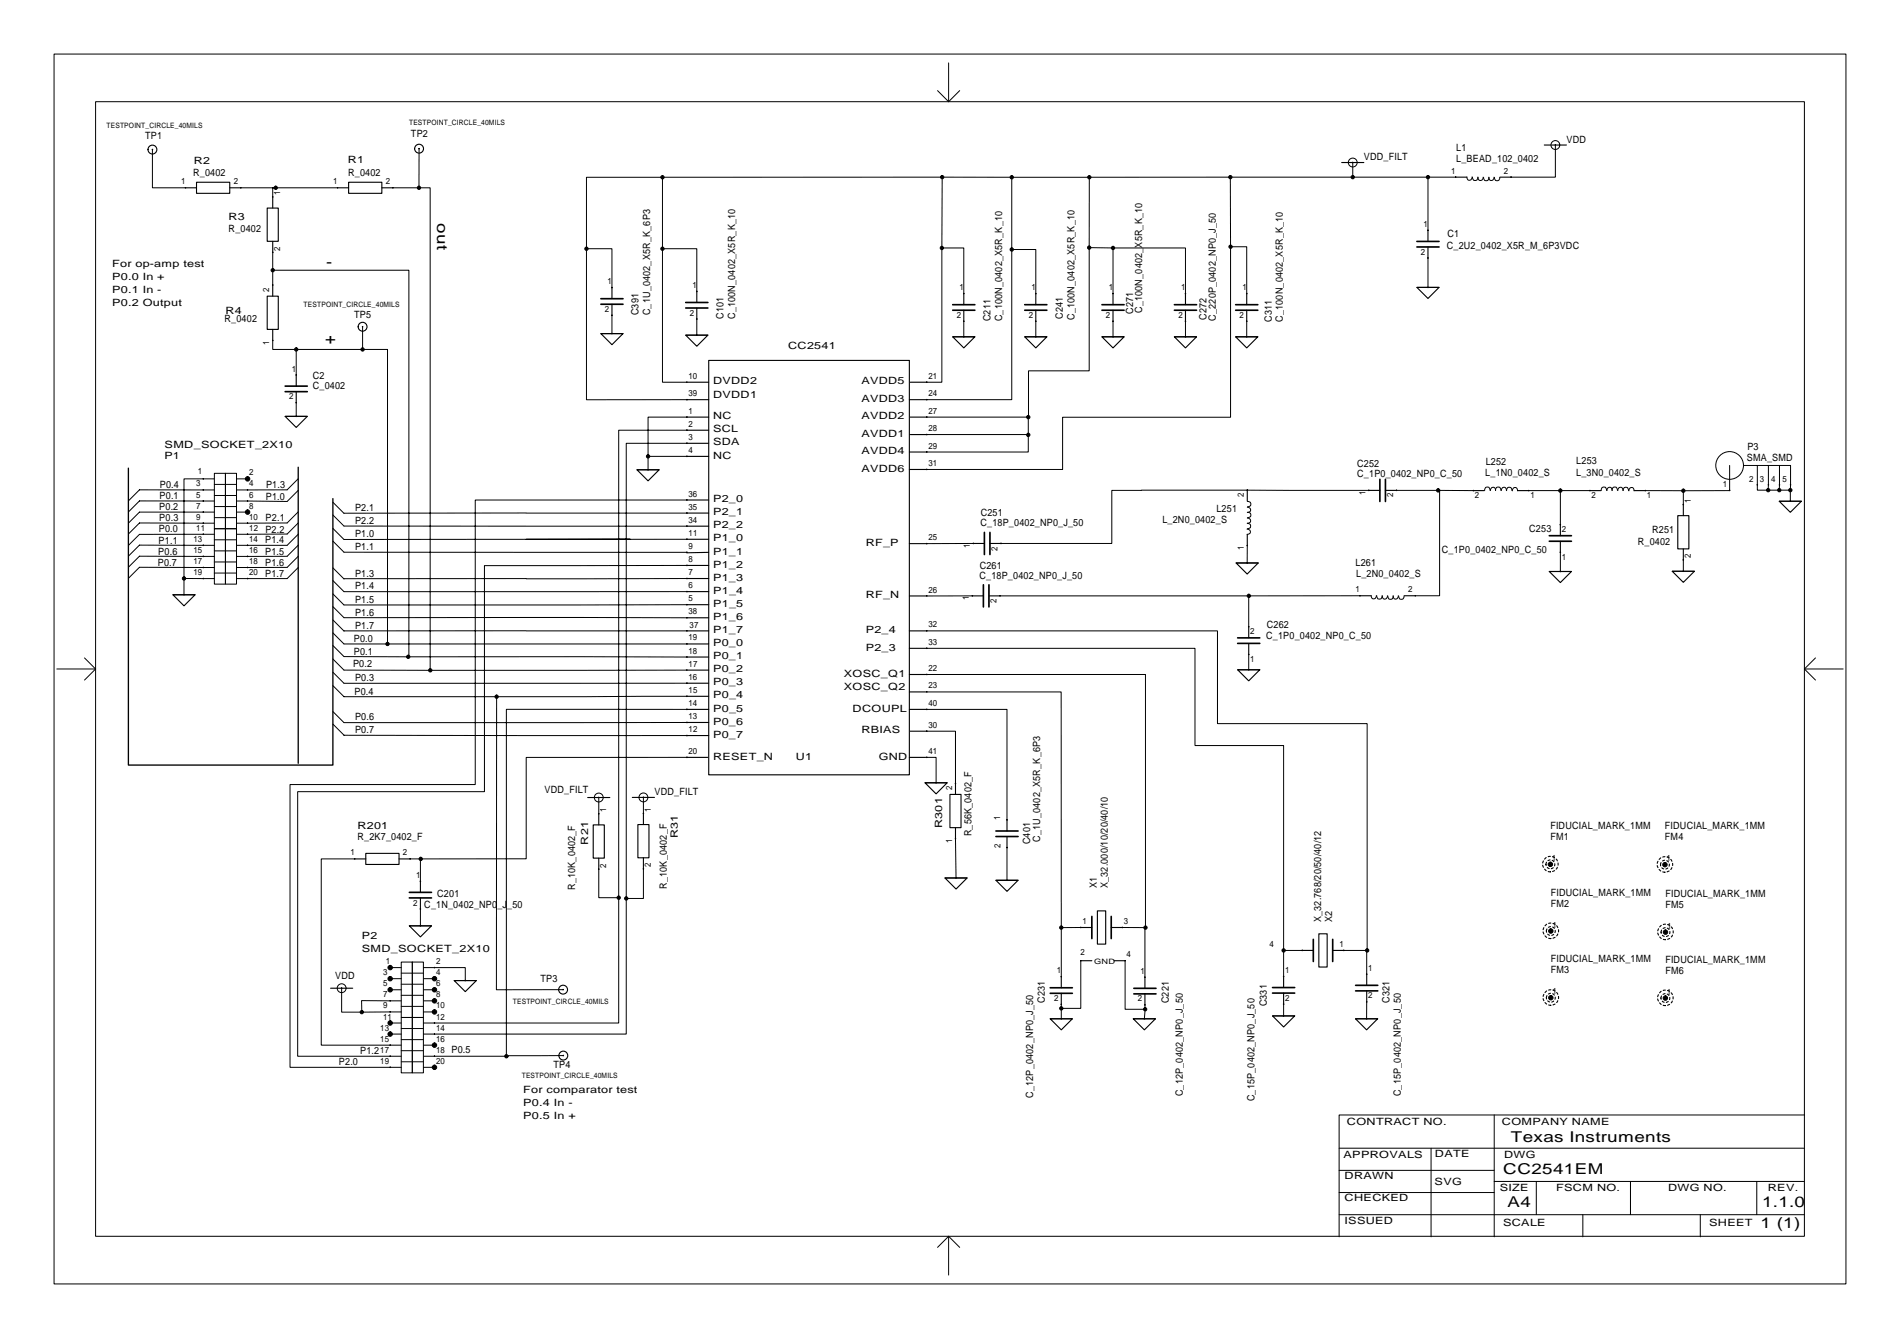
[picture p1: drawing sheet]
<svg xmlns="http://www.w3.org/2000/svg" width="436mm" height="307mm" viewBox="0 0 436 307" stroke-linecap="round" stroke-linejoin="round" font-family="sans-serif">
<path d="M29.4 107.3v68.1h46.9v-61.1M68.4 107.1v67.9" fill="none" stroke="#000" stroke-width=".3"/>
<g fill="none" stroke="#000" stroke-width=".23">
<path d="M12.4 12.4h410.8v281.9h-410.8zM217.5 14.4v8.9M21.9 23.3h391.8v260.1h-391.8zM34.9 34.3v8.8h7.6M96.1 34.1v9M215 20.8l2.5 2.5M220 20.8l-2.5 2.5M310.2 37.3v3.3M356.6 33.2v7.4h-10.1M55.2 43.1h22.2M62.5 57.9v7.5M63.2 43.1h-.7v2.1"/>
<path d="M90.1 43.1h6M96.1 43.1h2.5l.1 110.6M134.5 57h5.8v8.9M134.5 57v34.6h23M151.9 57h7.9v9.8M151.9 40.6h-17.4v16.4M151.9 57v30.6h5.6M151.9 40.6h97.9M151.9 40.6v16.4M215.9 56.8v30.8h-3.4M215.9 56.8h5.1v10.5M216 40.6l-.1 16.2"/>
<path d="M232 57.2h5.5v10.1M232 57.2v34.4h-19.5M232 40.6v16.6M249.7 56.8v28.2h-13.9v10.6M249.7 56.8h5.5M255.2 56.8h16.6v10.5M255.2 56.8v10.5M282.1 40.6h-32.3l-.1 16.2M282.1 40.6h51.7M282.1 40.6v16M282.1 56.6h3.7v10.7M282.1 56.6v39.1h-38.5v11.9h-31.1"/>
<path d="M327.4 40.6v12.2M327.4 59.2v6.7M336.3 40.6v.2a.56 .56 0 0 0 .4 .5 .56 .56 0 0 0 .6-.1l.2-.6M337.6 40.6v.2a.6 .6 0 0 0 .4 .6 .6 .6 0 0 0 .6-.1l.2-.7M338.9 40.6v.2a.56 .56 0 0 0 .3 .5 .56 .56 0 0 0 .6 0l.3-.7M342.5 40.6l-.2 .7a.58 .58 0 0 1-.7 0 .58 .58 0 0 1-.2-.6l-.2 .6a.63 .63 0 0 1-.8 .1 .63 .63 0 0 1-.2-.7M342.6 40.7v.2a.6 .6 0 0 0 .4 .5 .6 .6 0 0 0 .7-.1l.2-.6M62.5 78.1v2h5.4M62.5 61.9h31.2v88.6l-.1 .1M83.1 74.9v5.2M140.3 72.3v4.2M159.8 73.1v3.7"/>
<path d="M221 73.7v3.5M237.5 73.7v3.5M255.2 73.7v3.5M271.8 73.7v3.5M285.8 73.7v3.5M67.9 80.1v5.9M67.9 92.3v3.2M67.9 80.1h15.2M83.1 80.1h5.7v67.5h-9.9l-2.6-2.5M157.5 95.6h-8.9v9M157.5 98.6h-15.6v107.2M212.5 95.6h23.3v4.1"/>
<path d="M212.5 99.6l23.3 .1M235.8 99.7v3.9h-23.3M49.1 109.8h-6.9v22.8M49.1 108.5h2.6v12.7h-2.6zM49.1 112.3h-17.1l-2.6 2.5M49.1 114.9l-17.1-.1-2.6 2.6M49.1 117.4h-17.1l-2.6 2.5M49.1 119.9h-17.1l-2.6 2.5M49.1 111h5.1M49.1 113.6h5.1M49.1 116.1h5.1M49.1 118.7h5.1"/>
<path d="M51.7 108.5h2.5v12.7h-2.5zM54.2 117.4h2.6M54.2 109.8h2.6M68.4 109.8l-2.6 2.5h-11.6M68.4 112.4l-2.6 2.6-11.6-.1M68.4 117.3l-2.6 2.6h-11.6M68.4 119.9l-2.6 2.5-11.6 .1M76.3 115.1l2.6 2.6 78.6-.1M76.3 118.1l2.6 2.5h78.6M148.6 104.6v3.1M148.6 104.6h8.9M157.5 101.6h-13.9v104.4"/>
<path d="M157.5 114.6h-48.5v65.3h-42.5v64.8h25.5M286 118.8l.6 .2a.59 .59 0 0 1 0 .7 .59 .59 0 0 1-.6 .2M286 116.3l.6 .2a.59 .59 0 0 1 0 .7 .59 .59 0 0 1-.6 .2M286 120l.6 .2a.63 .63 0 0 1 .1 .7 .63 .63 0 0 1-.7 .3M286 117.4l.7 .3a.63 .63 0 0 1 0 .7 .63 .63 0 0 1-.7 .3M286 115l.7 .2a.63 .63 0 0 1 0 .7 .63 .63 0 0 1-.7 .3M313.8 112.4h-58.9v12.2h-25.4M320.2 112.4h9.5M329.7 112.4h.4v24.2h-5.6M329.7 112.4l8.1 .1M340.4 112.4l.2-.6a.63 .63 0 0 1 .8-.1 .63 .63 0 0 1 .2 .7M341.7 112.5l.3-.7a.59 .59 0 0 1 .7 0 .59 .59 0 0 1 .2 .7"/>
<path d="M342.9 112.4l.2-.6a.63 .63 0 0 1 .8-.1 .63 .63 0 0 1 .2 .7M344.2 112.5l.3-.7a.59 .59 0 0 1 .7 0 .59 .59 0 0 1 .2 .7l.2-.7a.63 .63 0 0 1 .8 0 .63 .63 0 0 1 .3 .7M346.8 112.5l.2-.6a.59 .59 0 0 1 .7 0 .59 .59 0 0 1 .2 .6M350.5 112.5h14M357.8 112.5v7.8M367.1 112.4l.2-.6a.63 .63 0 0 1 .8-.1 .63 .63 0 0 1 .2 .7M368.4 112.5l.3-.7a.59 .59 0 0 1 .7 0 .59 .59 0 0 1 .2 .7M369.6 112.4l.2-.6a.63 .63 0 0 1 .8-.1 .63 .63 0 0 1 .2 .7M370.9 112.5l.3-.7a.59 .59 0 0 1 .7 0 .59 .59 0 0 1 .2 .7M372.2 112.5l.2-.7a.63 .63 0 0 1 .7 0 .63 .63 0 0 1 .3 .7M373.5 112.5l.2-.6a.59 .59 0 0 1 .7 0 .59 .59 0 0 1 .2 .6M377.2 112.5h8.8"/>
<path d="M386 112.5v3.2M396.6 106.7v5.8h-10.6M399.7 106.7h3.2v5.7h2.5M402.9 106.7h2.6l-.1 5.7M405.4 112.4h5.1M405.5 106.7h2.5l-.1 5.7M408 106.7h2.5v5.7M410.5 112.4v2.5M42.2 132.6h6.9M42.2 132.6v3.7M49.1 121.2h2.6v12.7h-2.6zM49.1 122.5h-17.1l-2.6 2.5"/>
<path d="M49.1 125h-17.1l-2.6 2.5M49.1 127.6l-17.1-.1-2.6 2.5M49.1 130.1l-17.1-.1-2.6 2.6M49.1 123.7h5.1M49.1 126.3h5.1M49.1 128.8h5.1M49.1 131.4h5.1M51.7 121.2h2.5v12.7h-2.5zM68.4 122.5l-2.6 2.5h-11.6M68.4 125l-2.6 2.5-11.6 .1M68.4 127.5l-2.6 2.6h-11.6M68.4 130.1l-2.6 2.5h-11.6"/>
<path d="M76.3 130.2l2.6 2.5 78.6-.1M76.3 139.1l2.6 2.5h78.6M76.3 121.1l2.6 2.6 78.6-.1M76.3 136.1l2.6 2.6 78.6-.1M76.3 124.1l2.6 2.5h78.6M76.3 133.1l2.6 2.5h78.6M157.5 129.6l-46.4 .1v51.8h-42.9v60.6h23.8M222.9 136.6h-10.4M223.2 124.6h-10.7M285.9 121.3l.7 .3a.59 .59 0 0 1 0 .7 .59 .59 0 0 1-.7 .2M286 125.1v4M286.3 136.6v7.1"/>
<path d="M311.8 136.6h-82.5M314.4 136.5v.2a.56 .56 0 0 0 .3 .6 .56 .56 0 0 0 .6-.1l.3-.7M315.7 136.6v.2a.6 .6 0 0 0 .3 .5 .6 .6 0 0 0 .7-.1l.2-.6M316.9 136.6v.2a.56 .56 0 0 0 .3 .5 .56 .56 0 0 0 .7-.1l.2-.6M318.2 136.6v.2a.6 .6 0 0 0 .4 .6 .6 .6 0 0 0 .6-.1l.2-.7M319.4 136.6v.2a.56 .56 0 0 0 .3 .5 .56 .56 0 0 0 .6-.1l.3-.6M320.7 136.6v.2a.6 .6 0 0 0 .4 .6 .6 .6 0 0 0 .6-.1l.2-.7M357.8 126.6v4.4M386 128.4v2.6M13 153.4h8.9M19.4 150.8l2.5 2.6M21.9 153.4l-2.5 2.5"/>
<path d="M76.3 142.1l2.6 2.6 78.6-.1M76.3 154.1l2.6 2.5h78.6M76.3 151.1l2.6 2.5 19.8 .1M76.3 148l2.6 2.5 14.7 .1M76.3 157.2l2.6 2.5h35M88.8 147.6h68.7M93.6 150.6h63.9M113.9 159.7l-.1 67.2h15.3M157.5 153.6l-58.8 .1M157.5 159.6l-43.6 .1M212.5 148.6h61.5v22.3h20.3v47M212.5 144.6h66.6v21.3h34.4v52"/>
<path d="M212.5 158.6h30.8v54M212.5 154.6h50.1v58M286.3 150v3.5M413.7 153.4l2.6 2.5M413.7 153.4h8.9M416.3 150.8l-2.6 2.6M76.3 163.1l2.6 2.6 78.6-.1M76.3 166l2.5 2.6h78.7M157.5 173.6h-36.9v23.3h-24.1M157.5 162.6h-41.4v79.5M212.5 162.6h18.4v25.4M212.5 173.6h2.1v5.8"/>
<path d="M212.5 167.6h6.6v12M81.3 196.9h-7.6v42.7h18.3M94 196.9h2.5M96.5 196.9l-.1 5.1M137.3 199.3v6.5h4.6M137.3 182.8v3.8M147.5 199.2v6.8h-3.9M147.5 182.8v3.7M219.1 192.3l.1 9M230.9 194.3v7.5M96.4 208.4v3.8M141.9 205.8v28.7h-44.8"/>
<path d="M143.6 206v31.1h-46.5M243.3 212.6v11.3M247.8 212.6h-4.5M257.3 212.6h5.3M262.6 212.6h-.1v11.4M294.3 217.9h4.3M294.3 217.9v5.9M308.1 217.9h5.4M313.5 217.9l-.1 5.4M78.3 226.5v5.5h4.7M89.5 221.8h2.5M89.5 224.4h2.5"/>
<path d="M89.5 226.9h2.5M89.5 234.5h2.5M89.5 237.1h2.5M92 229.4h-9.1l.1 2.6M92 220.5h2.5v12.7h-2.5zM92 233.2h2.5v12.7h-2.5zM92 232h-9M92 223.1h5.1M92 225.6h5.1M92 228.2h5.1M92 230.7h5.1M92 235.8h5.1"/>
<path d="M92 238.3h5.1M94.5 220.5h2.6v12.7h-2.6zM94.5 233.2h2.6v12.7h-2.6zM97.1 221.8h9.6v3M97.1 224.4h2.5M97.1 226.9h2.5M97.1 229.4h2.5M97.1 232h2.5M97.1 239.6h2.5M243.3 230.2v3.4M247.8 220.2v11h-4.5M258 220.2v11.2h4.6"/>
<path d="M262.5 230.4l.1 1M262.6 231.4l-.2 2.2M294.3 230.2v2.7M313.4 229.7l-.1 3.9M92 240.9h5.1M92 243.4h5.1M97.1 242.1h19M97.1 244.7h2.5M129.2 242h-12.6v.1h-.5M342.6 255.6v27.9M413.7 255.6h-106.7v27.9M307 263.2h106.7"/>
<path d="M307 268.3h35.6M307 273.4h35.6M307 278.5h106.7M328.1 263.2v20.3M342.6 270.8h71.1M352.2 270.8v7.7M362.9 278.5v5M373.8 270.8v7.7M389.8 278.5v5M402.8 270.8v7.7M217.5 283.4v8.9M217.5 283.4l-2.5 2.6"/>
<path d="M217.5 283.4l2.5 2.6"/>
<circle cx="310.2" cy="37.3" r="1.02"/>
<circle cx="356.6" cy="33.2" r="1.02"/>
<circle cx="396.6" cy="106.7" r="3.2"/>
<circle cx="137.3" cy="182.8" r="1.02"/>
<circle cx="147.5" cy="182.8" r="1.02"/>
<circle cx="78.3" cy="226.5" r="1.02"/>
</g>
<g fill="#000" stroke="#000" stroke-width=".23">
<circle cx="34.9" cy="34.3" r=".06"/>
<circle cx="96.1" cy="34.1" r=".06"/>
<circle cx="310.2" cy="37.3" r=".06"/>
<circle cx="356.6" cy="33.2" r=".06"/>
<circle cx="42.5" cy="43.1" r=".06"/>
<circle cx="55.2" cy="43.1" r=".06"/>
<circle cx="62.5" cy="45.2" r=".06"/>
<circle cx="62.5" cy="57.9" r=".06"/>
<circle cx="63.2" cy="43.1" r=".38"/>
<circle cx="77.4" cy="43.1" r=".06"/>
<circle cx="90.1" cy="43.1" r=".06"/>
<circle cx="96.1" cy="43.1" r=".38"/>
<circle cx="134.5" cy="57" r=".38"/>
<circle cx="151.9" cy="57" r=".38"/>
<circle cx="151.9" cy="40.6" r=".38"/>
<circle cx="215.9" cy="56.8" r=".38"/>
<circle cx="216" cy="40.6" r=".38"/>
<circle cx="232" cy="57.2" r=".38"/>
<circle cx="232" cy="40.6" r=".38"/>
<circle cx="249.7" cy="56.8" r=".38"/>
<circle cx="249.8" cy="40.6" r=".38"/>
<circle cx="255.2" cy="56.8" r=".38"/>
<circle cx="282.1" cy="40.6" r=".38"/>
<circle cx="282.1" cy="56.6" r=".38"/>
<circle cx="310.2" cy="40.6" r=".38"/>
<circle cx="327.4" cy="40.6" r=".38"/>
<circle cx="327.4" cy="52.8" r=".06"/>
<circle cx="327.4" cy="59.2" r=".06"/>
<circle cx="333.8" cy="40.6" r=".06"/>
<circle cx="346.5" cy="40.6" r=".06"/>
<circle cx="62.5" cy="61.9" r=".38"/>
<circle cx="62.5" cy="78.1" r=".06"/>
<circle cx="62.5" cy="65.4" r=".06"/>
<circle cx="83.1" cy="74.9" r=".06"/>
<circle cx="140.3" cy="76.5" r=".06"/>
<circle cx="140.3" cy="65.9" r=".06"/>
<circle cx="140.3" cy="72.3" r=".06"/>
<circle cx="159.8" cy="76.8" r=".06"/>
<circle cx="159.8" cy="66.8" r=".06"/>
<circle cx="159.8" cy="73.1" r=".06"/>
<circle cx="221" cy="77.2" r=".06"/>
<circle cx="221" cy="67.3" r=".06"/>
<circle cx="221" cy="73.7" r=".06"/>
<circle cx="237.5" cy="77.2" r=".06"/>
<circle cx="237.5" cy="67.3" r=".06"/>
<circle cx="237.5" cy="73.7" r=".06"/>
<circle cx="255.2" cy="77.2" r=".06"/>
<circle cx="255.2" cy="73.7" r=".06"/>
<circle cx="255.2" cy="67.3" r=".06"/>
<circle cx="271.8" cy="77.2" r=".06"/>
<circle cx="271.8" cy="67.3" r=".06"/>
<circle cx="271.8" cy="73.7" r=".06"/>
<circle cx="285.8" cy="77.2" r=".06"/>
<circle cx="285.8" cy="73.7" r=".06"/>
<circle cx="285.8" cy="67.3" r=".06"/>
<circle cx="327.4" cy="65.9" r=".06"/>
<circle cx="67.9" cy="92.3" r=".06"/>
<circle cx="67.9" cy="86" r=".06"/>
<circle cx="67.9" cy="80.1" r=".38"/>
<circle cx="67.9" cy="95.5" r=".06"/>
<circle cx="83.1" cy="80.1" r=".38"/>
<circle cx="157.5" cy="95.6" r=".06"/>
<circle cx="157.5" cy="87.6" r=".06"/>
<circle cx="157.5" cy="98.6" r=".06"/>
<circle cx="157.5" cy="91.6" r=".06"/>
<circle cx="212.5" cy="87.6" r=".06"/>
<circle cx="212.5" cy="95.6" r=".06"/>
<circle cx="212.5" cy="91.6" r=".06"/>
<circle cx="212.5" cy="99.6" r=".06"/>
<circle cx="235.8" cy="99.7" r=".38"/>
<circle cx="235.8" cy="95.6" r=".38"/>
<circle cx="46.6" cy="109.8" r=".06"/>
<circle cx="46.6" cy="119.9" r=".06"/>
<circle cx="46.6" cy="117.4" r=".06"/>
<circle cx="46.6" cy="112.3" r=".06"/>
<circle cx="46.6" cy="114.9" r=".06"/>
<circle cx="56.8" cy="119.9" r=".06"/>
<circle cx="56.8" cy="112.3" r=".06"/>
<circle cx="56.8" cy="114.9" r=".06"/>
<circle cx="56.8" cy="117.4" r=".51"/>
<circle cx="56.8" cy="109.8" r=".51"/>
<circle cx="148.6" cy="104.6" r=".38"/>
<circle cx="148.6" cy="107.7" r=".06"/>
<circle cx="157.5" cy="101.6" r=".06"/>
<circle cx="157.5" cy="104.6" r=".06"/>
<circle cx="157.5" cy="117.6" r=".06"/>
<circle cx="157.5" cy="114.6" r=".06"/>
<circle cx="212.5" cy="107.6" r=".06"/>
<circle cx="212.5" cy="103.6" r=".06"/>
<circle cx="286" cy="112.4" r=".06"/>
<circle cx="313.8" cy="112.4" r=".06"/>
<circle cx="320.2" cy="112.4" r=".06"/>
<circle cx="329.7" cy="112.4" r=".38"/>
<circle cx="337.8" cy="112.5" r=".06"/>
<circle cx="350.5" cy="112.5" r=".06"/>
<circle cx="357.8" cy="112.5" r=".38"/>
<circle cx="364.5" cy="112.5" r=".06"/>
<circle cx="377.2" cy="112.5" r=".06"/>
<circle cx="386" cy="115.7" r=".06"/>
<circle cx="386" cy="112.5" r=".38"/>
<circle cx="396.6" cy="112.4" r=".06"/>
<circle cx="402.9" cy="111.1" r=".06"/>
<circle cx="405.4" cy="112.4" r=".38"/>
<circle cx="405.5" cy="111.1" r=".06"/>
<circle cx="407.9" cy="112.4" r=".38"/>
<circle cx="408" cy="111.1" r=".06"/>
<circle cx="410.5" cy="112.4" r=".38"/>
<circle cx="410.5" cy="114.9" r=".06"/>
<circle cx="410.5" cy="111.1" r=".06"/>
<circle cx="42.2" cy="132.6" r=".38"/>
<circle cx="42.2" cy="136.3" r=".06"/>
<circle cx="46.6" cy="132.6" r=".06"/>
<circle cx="46.6" cy="125" r=".06"/>
<circle cx="46.6" cy="127.6" r=".06"/>
<circle cx="46.6" cy="122.5" r=".06"/>
<circle cx="46.6" cy="130.1" r=".06"/>
<circle cx="56.8" cy="130.1" r=".06"/>
<circle cx="56.8" cy="125" r=".06"/>
<circle cx="56.8" cy="122.5" r=".06"/>
<circle cx="56.8" cy="132.6" r=".06"/>
<circle cx="56.8" cy="127.6" r=".06"/>
<circle cx="157.5" cy="129.6" r=".06"/>
<circle cx="157.5" cy="135.6" r=".06"/>
<circle cx="157.5" cy="138.6" r=".06"/>
<circle cx="157.5" cy="132.6" r=".06"/>
<circle cx="157.5" cy="120.6" r=".06"/>
<circle cx="157.5" cy="123.6" r=".06"/>
<circle cx="157.5" cy="126.6" r=".06"/>
<circle cx="212.5" cy="124.6" r=".06"/>
<circle cx="212.5" cy="136.6" r=".06"/>
<circle cx="222.9" cy="136.6" r=".06"/>
<circle cx="223.2" cy="124.6" r=".06"/>
<circle cx="229.3" cy="136.6" r=".06"/>
<circle cx="229.5" cy="124.6" r=".06"/>
<circle cx="286" cy="129.1" r=".06"/>
<circle cx="286" cy="125.1" r=".06"/>
<circle cx="286.3" cy="136.6" r=".38"/>
<circle cx="311.8" cy="136.6" r=".06"/>
<circle cx="324.5" cy="136.6" r=".06"/>
<circle cx="357.8" cy="126.6" r=".06"/>
<circle cx="357.8" cy="120.3" r=".06"/>
<circle cx="357.8" cy="131" r=".06"/>
<circle cx="386" cy="131" r=".06"/>
<circle cx="386" cy="128.4" r=".06"/>
<circle cx="88.8" cy="147.6" r=".38"/>
<circle cx="93.6" cy="150.6" r=".38"/>
<circle cx="98.7" cy="153.7" r=".38"/>
<circle cx="113.9" cy="159.7" r=".38"/>
<circle cx="157.5" cy="156.6" r=".06"/>
<circle cx="157.5" cy="153.6" r=".06"/>
<circle cx="157.5" cy="159.6" r=".06"/>
<circle cx="157.5" cy="141.6" r=".06"/>
<circle cx="157.5" cy="144.6" r=".06"/>
<circle cx="157.5" cy="147.6" r=".06"/>
<circle cx="157.5" cy="150.6" r=".06"/>
<circle cx="212.5" cy="148.6" r=".06"/>
<circle cx="212.5" cy="154.6" r=".06"/>
<circle cx="212.5" cy="158.6" r=".06"/>
<circle cx="212.5" cy="144.6" r=".06"/>
<circle cx="286.3" cy="150" r=".06"/>
<circle cx="286.3" cy="153.5" r=".06"/>
<circle cx="286.3" cy="143.7" r=".06"/>
<circle cx="157.5" cy="173.6" r=".06"/>
<circle cx="157.5" cy="162.6" r=".06"/>
<circle cx="157.5" cy="168.6" r=".06"/>
<circle cx="157.5" cy="165.6" r=".06"/>
<circle cx="212.5" cy="173.6" r=".06"/>
<circle cx="212.5" cy="162.6" r=".06"/>
<circle cx="212.5" cy="167.6" r=".06"/>
<circle cx="214.6" cy="179.4" r=".06"/>
<circle cx="219.1" cy="179.6" r=".06"/>
<circle cx="81.3" cy="196.9" r=".06"/>
<circle cx="94" cy="196.9" r=".06"/>
<circle cx="96.5" cy="196.9" r=".38"/>
<circle cx="137.3" cy="182.8" r=".06"/>
<circle cx="137.3" cy="186.6" r=".06"/>
<circle cx="137.3" cy="199.3" r=".06"/>
<circle cx="147.5" cy="182.8" r=".06"/>
<circle cx="147.5" cy="186.5" r=".06"/>
<circle cx="147.5" cy="199.2" r=".06"/>
<circle cx="219.1" cy="192.3" r=".06"/>
<circle cx="230.9" cy="188" r=".06"/>
<circle cx="230.9" cy="194.3" r=".06"/>
<circle cx="355.5" cy="198.1" r=".51"/>
<circle cx="381.7" cy="198.2" r=".51"/>
<circle cx="96.4" cy="212.2" r=".06"/>
<circle cx="96.4" cy="208.4" r=".06"/>
<circle cx="96.4" cy="202" r=".06"/>
<circle cx="141.9" cy="205.8" r=".38"/>
<circle cx="143.6" cy="206" r=".38"/>
<circle cx="219.2" cy="201.3" r=".06"/>
<circle cx="230.9" cy="201.8" r=".06"/>
<circle cx="243.3" cy="212.6" r=".38"/>
<circle cx="247.8" cy="212.6" r=".06"/>
<circle cx="257.3" cy="212.6" r=".06"/>
<circle cx="262.6" cy="212.6" r=".38"/>
<circle cx="294.3" cy="217.9" r=".38"/>
<circle cx="298.6" cy="217.9" r=".06"/>
<circle cx="308.1" cy="217.9" r=".06"/>
<circle cx="313.5" cy="217.9" r=".38"/>
<circle cx="355.6" cy="213.4" r=".51"/>
<circle cx="381.9" cy="213.7" r=".51"/>
<circle cx="78.3" cy="226.5" r=".06"/>
<circle cx="83" cy="232" r=".38"/>
<circle cx="89.5" cy="239.6" r=".06"/>
<circle cx="89.5" cy="229.4" r=".06"/>
<circle cx="89.5" cy="232" r=".06"/>
<circle cx="89.5" cy="224.4" r=".51"/>
<circle cx="89.5" cy="226.9" r=".51"/>
<circle cx="89.5" cy="234.5" r=".51"/>
<circle cx="89.5" cy="237.1" r=".51"/>
<circle cx="89.5" cy="221.8" r=".51"/>
<circle cx="99.6" cy="237.1" r=".06"/>
<circle cx="99.6" cy="221.8" r=".06"/>
<circle cx="99.6" cy="234.5" r=".06"/>
<circle cx="99.6" cy="239.6" r=".51"/>
<circle cx="99.6" cy="224.4" r=".51"/>
<circle cx="99.6" cy="232" r=".51"/>
<circle cx="99.6" cy="226.9" r=".51"/>
<circle cx="99.6" cy="229.4" r=".51"/>
<circle cx="106.7" cy="224.8" r=".06"/>
<circle cx="129.1" cy="226.9" r=".06"/>
<circle cx="243.3" cy="231.2" r=".38"/>
<circle cx="243.3" cy="223.9" r=".06"/>
<circle cx="243.3" cy="230.2" r=".06"/>
<circle cx="243.3" cy="233.6" r=".06"/>
<circle cx="247.8" cy="220.2" r=".06"/>
<circle cx="258" cy="220.2" r=".06"/>
<circle cx="262.4" cy="233.6" r=".06"/>
<circle cx="262.5" cy="230.4" r=".06"/>
<circle cx="262.5" cy="224" r=".06"/>
<circle cx="262.6" cy="231.4" r=".38"/>
<circle cx="294.3" cy="223.8" r=".06"/>
<circle cx="294.3" cy="230.2" r=".06"/>
<circle cx="294.3" cy="232.9" r=".06"/>
<circle cx="313.3" cy="233.6" r=".06"/>
<circle cx="313.4" cy="229.7" r=".06"/>
<circle cx="313.4" cy="223.3" r=".06"/>
<circle cx="355.6" cy="228.7" r=".51"/>
<circle cx="381.8" cy="228.8" r=".51"/>
<circle cx="89.5" cy="242.1" r=".06"/>
<circle cx="89.5" cy="244.7" r=".06"/>
<circle cx="99.6" cy="242.1" r=".06"/>
<circle cx="99.6" cy="244.7" r=".51"/>
<circle cx="116.1" cy="242.1" r=".38"/>
<circle cx="129.2" cy="242" r=".06"/>
</g>
<g fill="none" stroke="#000" stroke-width=".25">
<path d="M307.6 37.3h5.1M354.1 33.2h5.1M42.5 43.1h2.6M45.1 41.8h7.6v2.5h-7.6zM52.7 43.1h2.5M61.3 47.7h2.5v7.6h-2.5zM62.5 45.2v2.5M62.5 55.3v2.6M77.4 43.1h2.5M79.9 41.8h7.7v2.5h-7.7zM87.6 43.1h2.5M327.4 52.8v2.5"/>
<path d="M327.4 56.6v2.6M333.8 40.6h2.5M343.9 40.6h2.6M61.3 67.9h2.5v7.6h-2.5zM62.5 65.4v2.5M62.5 75.5v2.6M137.8 76.5h5l-2.5 2.5zM137.8 76.5h5M140.3 65.9v2.6M140.3 69.7v2.6M157.2 76.8h5.1l-2.5 2.6zM157.2 76.8h5.1"/>
<path d="M159.8 66.8v2.5M159.8 70.6v2.5M218.4 77.2h5.1l-2.5 2.6zM218.4 77.2h5.1M221 67.3v2.5M221 71.1v2.6M234.9 77.2h5.1l-2.5 2.6zM234.9 77.2h5.1M237.5 67.3v2.5M237.5 71.1v2.6M252.7 77.2h5l-2.5 2.6zM252.7 77.2h5"/>
<path d="M255.2 67.3v2.5M255.2 71.1v2.6M269.3 77.2h5l-2.5 2.6zM269.3 77.2h5M271.8 67.3v2.5M271.8 71.1v2.6M283.3 77.2h5.1l-2.6 2.6zM283.3 77.2h5.1M285.8 67.3v2.5M285.8 71.1v2.6M324.9 65.9h5l-2.5 2.5zM324.9 65.9h5"/>
<path d="M65.4 95.5h5.1l-2.6 2.5zM65.4 95.5h5.1M67.9 86v2.5M67.9 89.8v2.5M157.5 95.6h5M157.5 98.6h5M157.5 91.6h5M157.7 87.6h4.8M162.5 82.6h46v95h-46zM208.5 91.6h4M208.7 95.6h3.8M208.7 87.6h3.8"/>
<path d="M208.7 99.6h3.8M146 107.7h5.1l-2.5 2.5zM146 107.7h5.1M157.5 104.6h5M157.5 101.6h5M157.5 114.6h5M157.5 117.6h5M208.5 103.6h4M208.5 107.6h4M286 112.4v2.5M313.8 112.4h2.6M317.6 112.4h2.6"/>
<path d="M337.8 112.5h2.6M348 112.5h2.5M364.5 112.5h2.6M374.7 112.5h2.5M384.7 118.2h2.5v7.6h-2.5zM386 115.7v2.5M407.9 114.9h5.1l-2.5 2.5zM407.9 114.9h5.1M39.6 136.3h5.1l-2.5 2.6zM39.6 136.3h5.1M157.5 138.6h5M157.5 135.6h5"/>
<path d="M157.5 132.6h5M157.5 129.6h5M157.5 123.6h5M157.5 120.6h5M162.5 126.6l-5 .1M208.5 124.6h4M208.5 136.6h3.8M222.9 136.6h2.6M223.2 124.6h2.5M226.7 136.6h2.6M227 124.6h2.5M283.4 129.1h5.1l-2.5 2.5z"/>
<path d="M283.4 129.1h5.1M286 122.5v2.6M311.8 136.6h2.5M322 136.6h2.5M355.2 131h5.1l-2.5 2.6zM355.2 131h5.1M357.8 120.3v2.5M357.8 124.1v2.5M383.4 131h5.1l-2.5 2.5zM383.4 131h5.1M386 125.8v2.6M157.5 159.6h5"/>
<path d="M157.5 156.6h5M157.5 150.6h5M157.5 147.6h5M157.5 144.6h5M157.5 141.6h5M157.7 153.6h4.8M208.5 154.6h3.8M208.5 158.6h3.8M208.5 144.6h4M208.5 148.6h4M283.8 153.5h5l-2.5 2.6zM283.8 153.5h5"/>
<path d="M286.3 143.7v2.5M286.3 147.5v2.5M157.5 173.6h4.8M157.5 162.6h5M157.5 168.6h5M157.5 165.6h5M208.5 173.6h3.8M208.5 162.6h3.8M208.7 167.6h3.8M212.1 179.4h5.1l-2.6 2.6zM212.1 179.4h5.1M219.1 179.6v2.5"/>
<path d="M81.3 196.9h2.6M83.9 195.6h7.6v2.6h-7.6zM91.5 196.9h2.5M134.7 182.8h5.1M136 189.1h2.6v7.6h-2.6zM137.3 186.6v2.5M137.3 196.7v2.6M145 182.8h5.1M146.3 189h2.5v7.6h-2.5zM147.5 186.5v2.5M147.5 196.6v2.6M217.8 182.1h2.5v7.6h-2.5z"/>
<path d="M219.1 189.7v2.6M230.9 188v2.5M230.9 191.8v2.5M93.9 212.2h5l-2.5 2.6zM93.9 212.2h5M96.4 202v2.6M96.4 205.8v2.6M216.7 201.3h5l-2.5 2.5zM216.7 201.3h5M228.3 201.8h5.1l-2.5 2.5zM228.3 201.8h5.1M247.8 212.6h2.5"/>
<path d="M251.6 208.8h1.9v7.6h-1.9zM254.8 212.6h2.5M298.6 217.9h2.5M302.4 214.1h1.9v7.6h-1.9zM305.6 217.9h2.5M75.8 226.5h5.1M104.1 224.8h5.1l-2.5 2.5zM104.1 224.8h5.1M240.8 233.6h5.1l-2.6 2.5zM240.8 233.6h5.1M243.3 223.9v2.5M243.3 227.7v2.5"/>
<path d="M247.8 220.2h2.5M255.4 220.2h2.6M259.8 233.6h5.1l-2.5 2.5zM259.8 233.6h5.1M262.5 224v2.6M262.5 227.8v2.6M291.8 232.9h5l-2.5 2.5zM291.8 232.9h5M294.3 223.8v2.6M294.3 227.7v2.5M310.8 233.6h5.1l-2.6 2.5zM310.8 233.6h5.1"/>
<path d="M313.4 223.3v2.6M313.4 227.1v2.6"/>
<circle cx="34.9" cy="34.3" r="1.02"/>
<circle cx="96.1" cy="34.1" r="1.02"/>
<circle cx="83.1" cy="74.9" r="1.02"/>
<circle cx="129.1" cy="226.9" r="1.02"/>
<circle cx="129.2" cy="242" r="1.02"/>
</g>
<g fill="none" stroke="#000" stroke-width=".38">
<path d="M324.9 55.3h5M324.9 56.6h5M137.8 68.5h5M137.8 69.7h5M157.2 69.3h5.1M157.2 70.6h5.1M218.4 69.8h5.1M218.4 71.1h5.1M234.9 69.8h5.1M234.9 71.1h5.1M252.7 69.8h5M252.7 71.1h5"/>
<path d="M269.3 69.8h5M269.3 71.1h5M283.3 69.8h5.1M283.3 71.1h5.1M65.4 88.5h5.1M65.4 89.8h5.1M316.4 109.9v5.1M317.6 109.9v5.1M225.5 134.1v5M225.7 122v5.1M226.7 134.1v5M227 122v5.1"/>
<path d="M355.2 124.1h5.1M355.2 122.8h5.1M283.8 147.5h5M283.8 146.2h5M228.3 190.5h5.1M228.3 191.8h5.1M93.9 204.6h5M93.9 205.8h5M250.3 210.1v5.1M254.8 210.1v5.1M301.1 215.3v5.1M305.6 215.3v5.1"/>
<path d="M240.8 226.4h5.1M240.8 227.7h5.1M260 226.6h5M260 227.8h5M291.8 226.4h5M291.8 227.7h5M310.8 225.9h5.1M310.8 227.1h5.1"/>
</g>
<g fill="none" stroke="#000" stroke-width=".25" stroke-dasharray=".5 .5">
<path d="M354.5 198.1a1.02 1.02 0 0 1 1.4-.9 1.02 1.02 0 0 1 .3 1.7 1.02 1.02 0 0 1-1.7-.4v-.4M380.7 198.2a1.02 1.02 0 0 1 1.4-.9 1.02 1.02 0 0 1 .4 1.6 1.02 1.02 0 0 1-1.7-.3l-.1-.4M354.6 213.4a1.02 1.02 0 0 1 1.4-.9 1.02 1.02 0 0 1 .3 1.7 1.02 1.02 0 0 1-1.7-.4v-.4M380.8 213.7a1.02 1.02 0 0 1 1.4-1 1.02 1.02 0 0 1 .4 1.7 1.02 1.02 0 0 1-1.7-.3l-.1-.4M354.6 228.7a1.02 1.02 0 0 1 1.4-.9 1.02 1.02 0 0 1 .3 1.6 1.02 1.02 0 0 1-1.7-.3v-.4M380.8 228.8a1.02 1.02 0 0 1 1.4-.9 1.02 1.02 0 0 1 .4 1.6 1.02 1.02 0 0 1-1.7-.3l-.1-.4"/>
<circle cx="355.5" cy="198.1" r="1.78"/>
<circle cx="381.7" cy="198.2" r="1.78"/>
<circle cx="355.6" cy="213.4" r="1.78"/>
<circle cx="381.9" cy="213.6" r="1.78"/>
<circle cx="355.6" cy="228.7" r="1.78"/>
<circle cx="381.8" cy="228.7" r="1.78"/>
</g>
<g font-size="3.4">
<text x="100.2" y="51.2" transform="rotate(90 100.2 51.2)">out</text>
<text x="74.8" y="61.2">-</text>
<text x="74.5" y="78.9">+</text>
<text x="346.4" y="261.8">Texas Instruments</text>
<text x="344.7" y="269">CC2541EM</text>
<text x="345.6" y="276.7">A4</text>
<text x="403.7" y="281.5">1 (1)</text>
<text x="404" y="276.7">1.1.0</text>
</g>
<g font-size="2.3">
<text x="33.3" y="31.8">TP1</text>
<text x="94.2" y="31.3">TP2</text>
<text x="333.9" y="34.7">L1</text>
<text x="359.2" y="32.7">VDD</text>
<text x="44.3" y="40.4">R_0402</text>
<text x="44.4" y="37.7">R2</text>
<text x="79.8" y="37.4">R1</text>
<text x="79.8" y="40.3">R_0402</text>
<text x="312.7" y="36.8">VDD_FILT</text>
<text x="333.9" y="37.2">L_BEAD_102_0402</text>
<text x="52.4" y="50.5">R3</text>
<text x="52.4" y="53.2">R_0402</text>
<text x="331.7" y="57.1">C_2U2_0402_X5R_M_6P3VDC</text>
<text x="331.8" y="54.3">C1</text>
<text x="25.7" y="61.1">For op-amp test</text>
<text x="25.7" y="64.1">P0.0 In +</text>
<text x="25.7" y="67.1">P0.1 In -</text>
<text x="25.7" y="70.1">P0.2 Output</text>
<text x="51.7" y="71.9">R4</text>
<text x="259.8" y="71.9" transform="rotate(-90 259.8 71.9)">C271</text>
<text x="261.9" y="71.8" transform="rotate(-90 261.9 71.8)">C_100N_0402_X5R_K_10</text>
<text x="51.5" y="73.9">R_0402</text>
<text x="81.2" y="72.8">TP5</text>
<text x="146.4" y="72.3" transform="rotate(-90 146.4 72.3)">C391</text>
<text x="149.1" y="72.3" transform="rotate(-90 149.1 72.3)">C_1U_0402_X5R_K_6P3</text>
<text x="165.9" y="73.1" transform="rotate(-90 165.9 73.1)">C101</text>
<text x="168.5" y="73.1" transform="rotate(-90 168.5 73.1)">C_100N_0402_X5R_K_10</text>
<text x="227.1" y="73.7" transform="rotate(-90 227.1 73.7)">C211</text>
<text x="229.8" y="73.7" transform="rotate(-90 229.8 73.7)">C_100N_0402_X5R_K_10</text>
<text x="243.7" y="73.1" transform="rotate(-90 243.7 73.1)">C241</text>
<text x="246.4" y="73.4" transform="rotate(-90 246.4 73.4)">C_100N_0402_X5R_K_10</text>
<text x="276.6" y="73.4" transform="rotate(-90 276.6 73.4)">C272</text>
<text x="278.8" y="73.5" transform="rotate(-90 278.8 73.5)">C_220P_0402_NP0_J_50</text>
<text x="291.6" y="73.8" transform="rotate(-90 291.6 73.8)">C311</text>
<text x="294.1" y="73.8" transform="rotate(-90 294.1 73.8)">C_100N_0402_X5R_K_10</text>
<text x="180.7" y="80">CC2541</text>
<text x="71.7" y="86.8">C2</text>
<text x="71.7" y="89.3">C_0402</text>
<text x="163.5" y="88.1">DVDD2</text>
<text x="197.5" y="88.1">AVDD5</text>
<text x="163.5" y="91.1">DVDD1</text>
<text x="197.5" y="92.1">AVDD3</text>
<text x="163.5" y="99.1">SCL</text>
<text x="163.5" y="96.1">NC</text>
<text x="197.5" y="96.1">AVDD2</text>
<text x="197.5" y="100.1">AVDD1</text>
<text x="37.7" y="105.2">P1</text>
<text x="37.7" y="102.8">SMD_SOCKET_2X10</text>
<text x="163.5" y="102.1">SDA</text>
<text x="163.5" y="105.1">NC</text>
<text x="197.5" y="104.1">AVDD4</text>
<text x="311.1" y="107">C252</text>
<text x="340.6" y="106.6">L252</text>
<text x="361.4" y="106.4">L253</text>
<text x="400.5" y="105.7">SMA_SMD</text>
<text x="400.6" y="103.2">P3</text>
<text x="36.6" y="111.9">P0.4</text>
<text x="61" y="111.8">P1.3</text>
<text x="197.5" y="108.1">AVDD6</text>
<text x="311.2" y="109.3">C_1P0_0402_NP0_C_50</text>
<text x="340.5" y="109.1">L_1N0_0402_S</text>
<text x="361.4" y="109">L_3N0_0402_S</text>
<text x="36.5" y="116.9">P0.2</text>
<text x="36.5" y="119.5">P0.3</text>
<text x="36.6" y="114.4">P0.1</text>
<text x="60.9" y="119.5">P2.1</text>
<text x="61" y="114.6">P1.0</text>
<text x="81.4" y="117.2">P2.1</text>
<text x="163.5" y="115.1">P2_0</text>
<text x="163.5" y="118.1">P2_1</text>
<text x="224.9" y="118.4">C251</text>
<text x="266.5" y="120">L_2N0_0402_S</text>
<text x="278.9" y="117.4">L251</text>
<text x="36.4" y="124.6">P1.1</text>
<text x="36.4" y="122">P0.0</text>
<text x="60.8" y="124.5">P1.4</text>
<text x="60.9" y="122.2">P2.2</text>
<text x="81.4" y="120.1">P2.2</text>
<text x="81.4" y="123.2">P1.0</text>
<text x="163.5" y="124.1">P1_0</text>
<text x="163.5" y="121.1">P2_2</text>
<text x="198.5" y="125.1">RF_P</text>
<text x="224.8" y="120.6">C_18P_0402_NP0_J_50</text>
<text x="350.6" y="121.9">C253</text>
<text x="375.5" y="124.9">R_0402</text>
<text x="378.8" y="122.3">R251</text>
<text x="36.2" y="129.6">P0.7</text>
<text x="36.3" y="127.3">P0.6</text>
<text x="60.8" y="127.3">P1.5</text>
<text x="60.8" y="129.8">P1.6</text>
<text x="81.4" y="126.1">P1.1</text>
<text x="163.5" y="127.1">P1_1</text>
<text x="163.5" y="130.1">P1_2</text>
<text x="224.6" y="130.4">C261</text>
<text x="310.8" y="129.9">L261</text>
<text x="330.6" y="126.7">C_1P0_0402_NP0_C_50</text>
<text x="60.8" y="132.2">P1.7</text>
<text x="81.4" y="135.1">P1.4</text>
<text x="81.4" y="132.2">P1.3</text>
<text x="163.5" y="136.1">P1_4</text>
<text x="163.5" y="133.1">P1_3</text>
<text x="198.5" y="137.1">RF_N</text>
<text x="224.6" y="132.6">C_18P_0402_NP0_J_50</text>
<text x="310.9" y="132.3">L_2N0_0402_S</text>
<text x="81.4" y="141.1">P1.6</text>
<text x="81.4" y="138.2">P1.5</text>
<text x="163.5" y="139.1">P1_5</text>
<text x="163.5" y="142.1">P1_6</text>
<text x="81.1" y="147.2">P0.0</text>
<text x="81.4" y="144.2">P1.7</text>
<text x="163.5" y="145.1">P1_7</text>
<text x="163.5" y="148.1">P0_0</text>
<text x="198.5" y="145.1">P2_4</text>
<text x="198.5" y="149.1">P2_3</text>
<text x="290.3" y="146.4">C_1P0_0402_NP0_C_50</text>
<text x="290.4" y="144.1">C262</text>
<text x="80.9" y="152.8">P0.2</text>
<text x="81.1" y="150.2">P0.1</text>
<text x="163.5" y="154.1">P0_2</text>
<text x="163.5" y="151.1">P0_1</text>
<text x="193.5" y="155.1">XOSC_Q1</text>
<text x="81.3" y="159.3">P0.4</text>
<text x="81.4" y="156.1">P0.3</text>
<text x="163.5" y="160.1">P0_4</text>
<text x="163.5" y="157.1">P0_3</text>
<text x="193.5" y="158.1">XOSC_Q2</text>
<text x="81.4" y="165.2">P0.6</text>
<text x="163.5" y="163.1">P0_5</text>
<text x="163.5" y="166.1">P0_6</text>
<text x="195.5" y="163.1">DCOUPL</text>
<text x="81.4" y="168">P0.7</text>
<text x="163.5" y="169.1">P0_7</text>
<text x="197.5" y="168.1">RBIAS</text>
<text x="163.5" y="174.1">RESET_N</text>
<text x="182.5" y="174.1">U1</text>
<text x="201.5" y="174.1">GND</text>
<text x="124.8" y="181.8">VDD_FILT</text>
<text x="150.1" y="182.3">VDD_FILT</text>
<text x="82" y="190.1">R201</text>
<text x="216" y="189.9" transform="rotate(-90 216 189.9)">R301</text>
<text x="222.7" y="191.7" transform="rotate(-90 222.7 191.7)">R_56K_0402_F</text>
<text x="355.5" y="190">FIDUCIAL_MARK_1MM</text>
<text x="381.7" y="190.1">FIDUCIAL_MARK_1MM</text>
<text x="82" y="192.6">R_2K7_0402_F</text>
<text x="134.9" y="193.6" transform="rotate(-90 134.9 193.6)">R21</text>
<text x="155.4" y="192.2" transform="rotate(-90 155.4 192.2)">R31</text>
<text x="236.2" y="193.5" transform="rotate(-90 236.2 193.5)">C401</text>
<text x="238.5" y="193" transform="rotate(-90 238.5 193)">C_1U_0402_X5R_K_6P3</text>
<text x="355.5" y="192.6">FM1</text>
<text x="381.7" y="192.6">FM4</text>
<text x="152.9" y="203.8" transform="rotate(-90 152.9 203.8)">R_10K_0402_F</text>
<text x="251.5" y="203.6" transform="rotate(-90 251.5 203.6)">X1</text>
<text x="254" y="203.6" transform="rotate(-90 254 203.6)">X_32.000/10/20/40/10</text>
<text x="97.3" y="208.3">C_1N_0402_NP0_J_50</text>
<text x="100.3" y="205.6">C201</text>
<text x="131.9" y="204.1" transform="rotate(-90 131.9 204.1)">R_10K_0402_F</text>
<text x="355.6" y="207.9">FM2</text>
<text x="355.6" y="205.3">FIDUCIAL_MARK_1MM</text>
<text x="381.9" y="208.1">FM5</text>
<text x="381.9" y="205.6">FIDUCIAL_MARK_1MM</text>
<text x="83" y="215.1">P2</text>
<text x="302.9" y="211.4" transform="rotate(-90 302.9 211.4)">X_32.768/20/50/40/12</text>
<text x="305.4" y="211.4" transform="rotate(-90 305.4 211.4)">X2</text>
<text x="83" y="218.2">SMD_SOCKET_2X10</text>
<text x="355.6" y="220.6">FIDUCIAL_MARK_1MM</text>
<text x="381.8" y="220.7">FIDUCIAL_MARK_1MM</text>
<text x="76.9" y="224.4">VDD</text>
<text x="123.9" y="225.2">TP3</text>
<text x="355.6" y="223.1">FM3</text>
<text x="381.8" y="223.2">FM6</text>
<text x="239.6" y="230" transform="rotate(-90 239.6 230)">C231</text>
<text x="268" y="230" transform="rotate(-90 268 230)">C221</text>
<text x="290.5" y="230.7" transform="rotate(-90 290.5 230.7)">C331</text>
<text x="318.6" y="229.9" transform="rotate(-90 318.6 229.9)">C321</text>
<text x="77.7" y="244.2">P2.0</text>
<text x="82.6" y="241.6">P1.2</text>
<text x="103.5" y="241.4">P0.5</text>
<text x="126.9" y="244.9">TP4</text>
<text x="120" y="250.6">For comparator test</text>
<text x="236.9" y="251.7" transform="rotate(-90 236.9 251.7)">C_12P_0402_NP0_J_50</text>
<text x="271.2" y="251.3" transform="rotate(-90 271.2 251.3)">C_12P_0402_NP0_J_50</text>
<text x="321.2" y="251.3" transform="rotate(-90 321.2 251.3)">C_15P_0402_NP0_J_50</text>
<text x="120" y="253.6">P0.4 In -</text>
<text x="120" y="256.6">P0.5 In +</text>
<text x="287.7" y="252.5" transform="rotate(-90 287.7 252.5)">C_15P_0402_NP0_J_50</text>
<text x="308.8" y="257.9">CONTRACT NO.</text>
<text x="344.4" y="257.9">COMPANY NAME</text>
<text x="308" y="265.4">APPROVALS</text>
<text x="329" y="265.3">DATE</text>
<text x="344.9" y="265.5">DWG</text>
<text x="308.3" y="275.4">CHECKED</text>
<text x="308.3" y="270.3">DRAWN</text>
<text x="328.9" y="271.8">SVG</text>
<text x="343.9" y="273">SIZE</text>
<text x="356.8" y="273">FSCM NO.</text>
<text x="382.4" y="273">DWG NO.</text>
<text x="405.3" y="273">REV.</text>
<text x="308.3" y="280.5">ISSUED</text>
<text x="344.6" y="281">SCALE</text>
<text x="391.9" y="281">SHEET</text>
</g>
<g font-size="2">
<text x="332.8" y="39.8">1</text>
<text x="344.8" y="39.8">2</text>
<text x="41.5" y="42.3">1</text>
<text x="53.6" y="42.3">2</text>
<text x="64.2" y="44.8" transform="rotate(-90 64.2 44.8)">1</text>
<text x="76.4" y="42.3">1</text>
<text x="88.5" y="42.3">2</text>
<text x="326.4" y="52">1</text>
<text x="64.2" y="57.5" transform="rotate(-90 64.2 57.5)">2</text>
<text x="325.8" y="58.4">2</text>
<text x="139.3" y="65.1">1</text>
<text x="61.7" y="67" transform="rotate(-90 61.7 67)">2</text>
<text x="138.7" y="71.5">2</text>
<text x="158.8" y="66">1</text>
<text x="220" y="66.5">1</text>
<text x="236.5" y="66.5">1</text>
<text x="254.2" y="66.5">1</text>
<text x="270.8" y="66.5">1</text>
<text x="284.9" y="66.5">1</text>
<text x="158.1" y="72.4">2</text>
<text x="219.3" y="72.9">2</text>
<text x="235.9" y="72.9">2</text>
<text x="253.6" y="72.9">2</text>
<text x="270.2" y="72.9">2</text>
<text x="284.2" y="72.9">2</text>
<text x="61.7" y="79" transform="rotate(-90 61.7 79)">1</text>
<text x="66.9" y="85.2">1</text>
<text x="157.9" y="86.8">10</text>
<text x="212.9" y="86.8">21</text>
<text x="66.3" y="91.5">2</text>
<text x="157.9" y="94.8">1</text>
<text x="157.9" y="90.8">39</text>
<text x="212.9" y="90.8">24</text>
<text x="212.9" y="94.8">27</text>
<text x="157.9" y="97.8">2</text>
<text x="157.9" y="100.8">3</text>
<text x="212.9" y="98.8">28</text>
<text x="157.9" y="103.8">4</text>
<text x="212.9" y="102.8">29</text>
<text x="212.9" y="106.8">31</text>
<text x="45" y="111.5">3</text>
<text x="45.4" y="108.7">1</text>
<text x="57.1" y="109">2</text>
<text x="57.1" y="111.5">4</text>
<text x="157.9" y="113.8">36</text>
<text x="285.2" y="114" transform="rotate(-90 285.2 114)">2</text>
<text x="313" y="113.4" transform="rotate(-90 313 113.4)">1</text>
<text x="395" y="111.7">1</text>
<text x="401" y="110.6">2</text>
<text x="403.5" y="110.5">3</text>
<text x="406.1" y="110.6">4</text>
<text x="408.7" y="110.6">5</text>
<text x="45" y="114.1">5</text>
<text x="45" y="116.6">7</text>
<text x="45" y="119.1">9</text>
<text x="57.1" y="114.1">6</text>
<text x="57.1" y="116.6">8</text>
<text x="57.1" y="119.1">10</text>
<text x="157.9" y="119.8">34</text>
<text x="157.9" y="116.8">35</text>
<text x="319.4" y="114" transform="rotate(-90 319.4 114)">2</text>
<text x="338.2" y="114.2">2</text>
<text x="350.9" y="114.2">1</text>
<text x="364.9" y="114.2">2</text>
<text x="377.6" y="114.2">1</text>
<text x="387.7" y="115.3" transform="rotate(-90 387.7 115.3)">1</text>
<text x="44.3" y="124.2">13</text>
<text x="45" y="121.7">11</text>
<text x="57.1" y="121.7">12</text>
<text x="57.1" y="124.2">14</text>
<text x="157.9" y="125.8">9</text>
<text x="157.9" y="122.8">11</text>
<text x="212.9" y="123.8">25</text>
<text x="222.4" y="125.6" transform="rotate(-90 222.4 125.6)">1</text>
<text x="358.1" y="122">2</text>
<text x="44.3" y="126.8">15</text>
<text x="44.3" y="129.3">17</text>
<text x="44.3" y="131.8">19</text>
<text x="57.1" y="126.8">16</text>
<text x="57.1" y="129.3">18</text>
<text x="57.1" y="131.8">20</text>
<text x="157.9" y="131.8">7</text>
<text x="157.9" y="128.8">8</text>
<text x="228.7" y="126.2" transform="rotate(-90 228.7 126.2)">2</text>
<text x="285.2" y="126.1" transform="rotate(-90 285.2 126.1)">1</text>
<text x="358.1" y="128.3">1</text>
<text x="387.7" y="128" transform="rotate(-90 387.7 128)">2</text>
<text x="157.9" y="137.8">5</text>
<text x="157.9" y="134.8">6</text>
<text x="212.9" y="135.8">26</text>
<text x="222.1" y="137.6" transform="rotate(-90 222.1 137.6)">1</text>
<text x="310.8" y="135.8">1</text>
<text x="322.9" y="135.8">2</text>
<text x="157.9" y="140.8">38</text>
<text x="158.1" y="143.9">37</text>
<text x="212.9" y="143.8">32</text>
<text x="228.5" y="138.2" transform="rotate(-90 228.5 138.2)">2</text>
<text x="157.9" y="149.8">18</text>
<text x="157.9" y="146.8">19</text>
<text x="212.9" y="147.8">33</text>
<text x="286.7" y="145.4">2</text>
<text x="157.9" y="155.8">16</text>
<text x="157.9" y="152.8">17</text>
<text x="212.9" y="153.8">22</text>
<text x="286.7" y="151.7">1</text>
<text x="157.9" y="161.8">14</text>
<text x="157.9" y="158.8">15</text>
<text x="212.9" y="157.8">23</text>
<text x="212.9" y="161.8">40</text>
<text x="157.9" y="167.8">12</text>
<text x="157.9" y="164.8">13</text>
<text x="212.9" y="166.8">30</text>
<text x="157.9" y="172.8">20</text>
<text x="212.9" y="172.8">41</text>
<text x="218.3" y="181.2" transform="rotate(-90 218.3 181.2)">2</text>
<text x="139" y="186.2" transform="rotate(-90 139 186.2)">1</text>
<text x="149.2" y="186.1" transform="rotate(-90 149.2 186.1)">1</text>
<text x="229.3" y="188.1" transform="rotate(-90 229.3 188.1)">1</text>
<text x="80.3" y="196.1">1</text>
<text x="92.4" y="196.1">2</text>
<text x="218.3" y="193.3" transform="rotate(-90 218.3 193.3)">1</text>
<text x="229.4" y="194.4" transform="rotate(-90 229.4 194.4)">2</text>
<text x="355.8" y="197.3">1</text>
<text x="382.1" y="197.4">1</text>
<text x="95.4" y="201.2">1</text>
<text x="139" y="198.9" transform="rotate(-90 139 198.9)">2</text>
<text x="149.2" y="198.8" transform="rotate(-90 149.2 198.8)">2</text>
<text x="94.8" y="207.6">2</text>
<text x="248.2" y="211.8">1</text>
<text x="257.7" y="211.8">3</text>
<text x="355.9" y="212.6">1</text>
<text x="382.2" y="212.9">1</text>
<text x="88.5" y="221">1</text>
<text x="100" y="221">2</text>
<text x="247.7" y="218.9">2</text>
<text x="258.3" y="219.4">4</text>
<text x="291.1" y="217.1">4</text>
<text x="307.1" y="217.1">1</text>
<text x="87.8" y="223.6">3</text>
<text x="87.8" y="226.1">5</text>
<text x="100" y="223.6">4</text>
<text x="100" y="226.1">6</text>
<text x="242.3" y="223.1">1</text>
<text x="261.5" y="223.2">1</text>
<text x="294.7" y="223.1">1</text>
<text x="313.7" y="222.5">1</text>
<text x="355.9" y="227.9">1</text>
<text x="87.8" y="228.6">7</text>
<text x="87.8" y="231.2">9</text>
<text x="87.8" y="233.7">11</text>
<text x="100" y="228.6">8</text>
<text x="100" y="231.2">10</text>
<text x="100" y="233.7">12</text>
<text x="241.7" y="229.5">2</text>
<text x="260.9" y="229.6">2</text>
<text x="294.7" y="229.4">2</text>
<text x="313.7" y="228.9">2</text>
<text x="382.2" y="228">1</text>
<text x="87.2" y="236.3">13</text>
<text x="87.2" y="238.8">15</text>
<text x="100" y="236.3">14</text>
<text x="100" y="238.8">16</text>
<text x="87.2" y="241.3">17</text>
<text x="87.2" y="243.9">19</text>
<text x="100" y="241.3">18</text>
<text x="100" y="243.9">20</text>
</g>
<g font-size="1.7">
<text x="24.4" y="29.2">TESTPOINT_CIRCLE_40MILS</text>
<text x="93.8" y="28.7">TESTPOINT_CIRCLE_40MILS</text>
<text x="69.6" y="70.3">TESTPOINT_CIRCLE_40MILS</text>
<text x="250.8" y="220.9">GND</text>
<text x="117.6" y="230.1">TESTPOINT_CIRCLE_40MILS</text>
<text x="119.6" y="247.1">TESTPOINT_CIRCLE_40MILS</text>
</g>
</svg>
